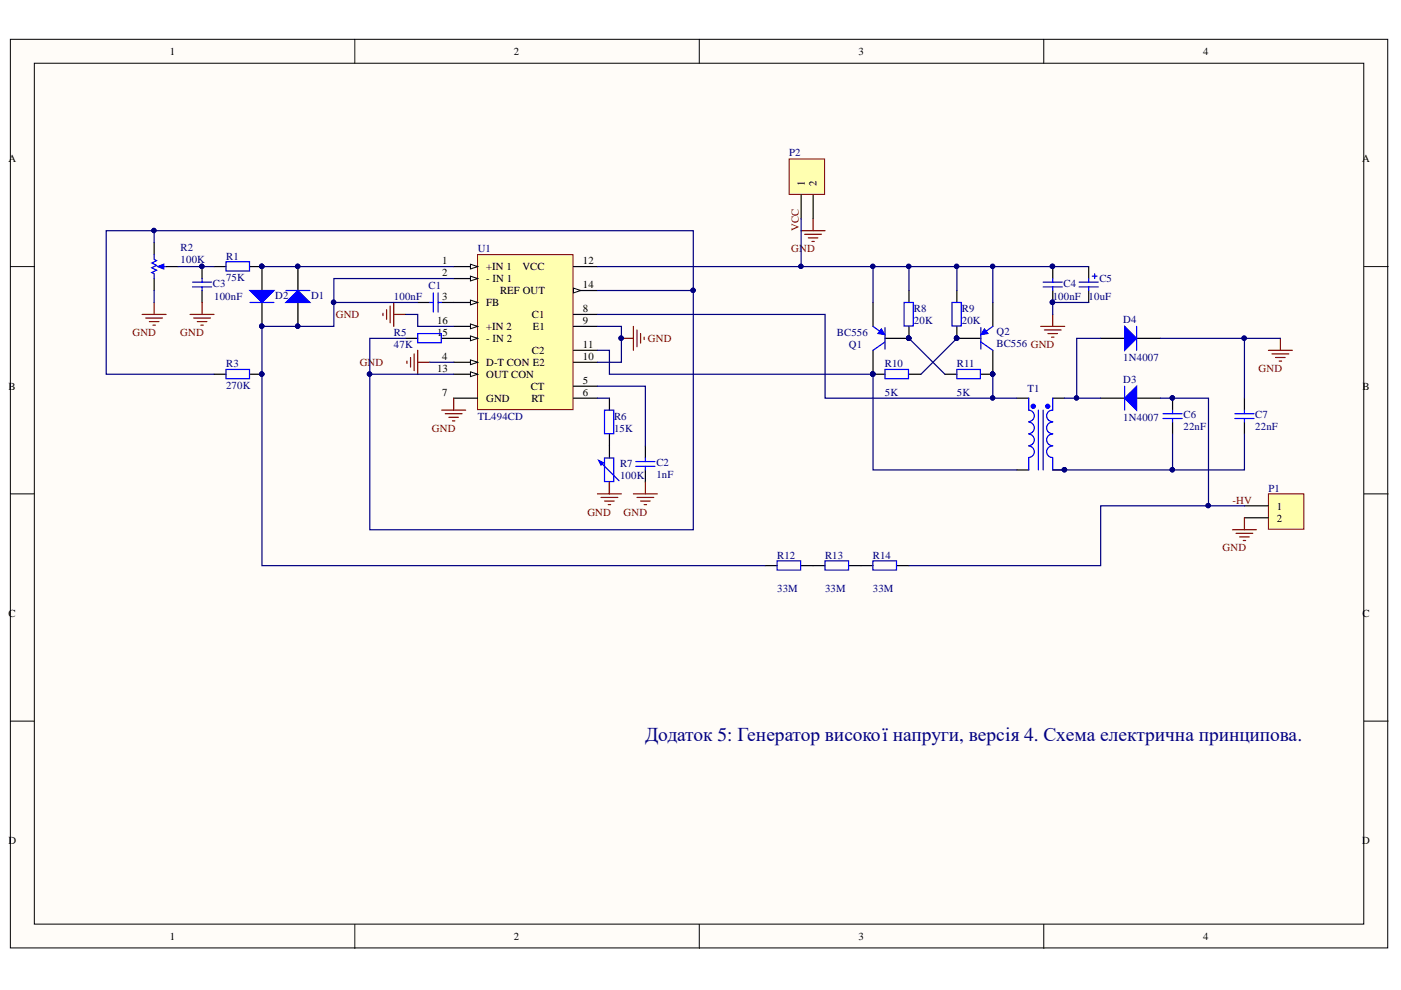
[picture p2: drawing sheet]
<svg xmlns="http://www.w3.org/2000/svg" width="297mm" height="210mm" viewBox="0 0 297 210" stroke-linecap="round" stroke-linejoin="round" font-family="sans-serif">
<g fill="#fffcf8" stroke="#000" stroke-width=".21">
<path d="M2.2 8.3h292v192.7h-292z"/>
<path d="M7.3 13.4h281.8v182.5h-281.8z"/>
</g>
<path d="M75.2 8.3v5.1M148.3 8.3v5.1M221.3 8.3v5.1M2.2 56.5h5.1M289.2 56.5h5.1M2.2 104.7h5.1M289.2 104.7h5.1M2.2 152.9h5.1M289.2 152.9h5.1M75.2 196v5.1M148.3 196v5.1M221.3 196v5.1" fill="none" stroke="#000" stroke-width=".21"/>
<path d="M101.2 54h20.3v32.9h-20.3z" fill="#ffffb0" stroke="#800000" stroke-width=".21"/>
<path d="M121.6 56.5h5.1M96.2 76.8h5.1M121.6 76.8h5.1" fill="none" stroke="#000" stroke-width=".25"/>
<path d="M99.7 76.3l1.6 .5-1.6 .5z" fill="#fffcf8"/>
<path d="M99.7 76.3l1.6 .5-1.6 .5z" fill="none" stroke="#000" stroke-width=".21"/>
<path d="M96.2 79.3h5.1" fill="none" stroke="#000" stroke-width=".25"/>
<path d="M99.7 78.8l1.6 .5-1.6 .6z" fill="#fffcf8"/>
<path d="M99.7 78.8l1.6 .5-1.6 .6z" fill="none" stroke="#000" stroke-width=".21"/>
<path d="M96.2 71.7h5.1M121.6 84.4h5.1" fill="none" stroke="#000" stroke-width=".25"/>
<path d="M99.7 71.2l1.6 .5-1.6 .5z" fill="#fffcf8"/>
<path d="M99.7 71.2l1.6 .5-1.6 .5z" fill="none" stroke="#000" stroke-width=".21"/>
<path d="M96.2 69.2h5.1" fill="none" stroke="#000" stroke-width=".25"/>
<path d="M99.7 68.7l1.6 .5-1.6 .5z" fill="#fffcf8"/>
<path d="M99.7 68.7l1.6 .5-1.6 .5z" fill="none" stroke="#000" stroke-width=".21"/>
<path d="M96.2 56.5h5.1" fill="none" stroke="#000" stroke-width=".25"/>
<path d="M99.7 56l1.6 .5-1.6 .5z" fill="#fffcf8"/>
<path d="M99.7 56l1.6 .5-1.6 .5z" fill="none" stroke="#000" stroke-width=".21"/>
<path d="M96.2 59.1h5.1" fill="none" stroke="#000" stroke-width=".25"/>
<path d="M99.7 58.6l1.6 .5-1.6 .5z" fill="#fffcf8"/>
<path d="M99.7 58.6l1.6 .5-1.6 .5z" fill="none" stroke="#000" stroke-width=".21"/>
<path d="M96.2 64.1h5.1" fill="none" stroke="#000" stroke-width=".25"/>
<path d="M99.7 63.6l1.6 .5-1.6 .5z" fill="#fffcf8"/>
<path d="M99.7 63.6l1.6 .5-1.6 .5z" fill="none" stroke="#000" stroke-width=".21"/>
<path d="M121.6 66.7h5.1M121.6 69.2h5.1M121.6 74.3h5.1M121.6 61.6h5.1M96.2 84.4h5.1" fill="none" stroke="#000" stroke-width=".25"/>
<path d="M121.6 61.1l1.5 .5-1.5 .5z" fill="#fffcf8"/>
<path d="M121.6 61.1l1.5 .5-1.5 .5z" fill="none" stroke="#000" stroke-width=".21"/>
<path d="M63.2 56.5v5.1M63.2 64.1v5.1M121.6 81.9h5.1" fill="none" stroke="#000" stroke-width=".25"/>
<g fill="#000080" stroke="#000080" stroke-width=".21">
<circle cx="63.1" cy="69.2" r=".46"/>
<circle cx="63.1" cy="56.5" r=".46"/>
</g>
<path d="M60.6 64.1l2.6-2.5 2.5 2.5z" fill="#00f"/>
<path d="M60.6 64.1l2.6-2.5 2.5 2.5zM60.6 61.6h5.1" fill="none" stroke="#00f" stroke-width=".25"/>
<g fill="#000080" stroke="#000080" stroke-width=".21">
<circle cx="63.1" cy="69.2" r=".46"/>
<circle cx="63.1" cy="56.5" r=".46"/>
<circle cx="55.5" cy="56.5" r=".46"/>
<circle cx="55.5" cy="69.2" r=".46"/>
</g>
<path d="M55.5 56.5v5.1M55.5 64.1v5.1" fill="none" stroke="#000" stroke-width=".25"/>
<path d="M53 61.6h5.1l-2.6 2.5z" fill="#00f"/>
<g fill="none" stroke="#00f" stroke-width=".25">
<path d="M53 61.6h5.1l-2.6 2.5zM53 64.1h5.1M88.6 70.7h4.9v2h-4.9zM91.1 64.1h.8M91.9 62.1v4.1M92.9 64.1h.7M92.9 62.1v4.1M127.4 98.1l3.8 3.8M128.2 97.1h1.9v5h-1.9zM134.8 98.9h4.1M134.8 97.9h4.1M136.8 97.1v.8"/>
<path d="M136.8 98.9v.7"/>
</g>
<g fill="#000080" stroke="#000080" stroke-width=".21">
<circle cx="55.5" cy="56.5" r=".46"/>
<circle cx="55.5" cy="69.2" r=".46"/>
</g>
<path d="M86 71.7h2.6M88.6 64.1h2.5M93.6 64.1h2.6M93.6 71.7h2.6M129.2 94.6v2.5M136.8 94.6v2.5M136.8 99.6v2.6M129.2 102.2v2.5" fill="none" stroke="#000" stroke-width=".25"/>
<g fill="none" stroke="#800000" stroke-width=".25">
<path d="M81.2 66.4v.5M82 65.7v2M82.7 64.9v3.5M83.5 64.1v5.1M83.5 66.7h2.5M86.3 76.6v.5M87 75.8v2M87.8 75v3.6M88.6 74.3v5M88.6 76.8h2.5M93.6 87h5.1M94.4 87.7h3.6"/>
<path d="M95.2 88.5h2M95.9 89.2h.5M96.2 84.4v2.6M134.3 104.7h5.1M135.1 105.5h3.5M135.8 106.2h2M136.6 107h.5M136.8 102.2v2.5"/>
</g>
<path d="M126.9 97.6l1 .5-.5 .5z" fill="#00f"/>
<path d="M221.2 59.8h4M223.2 59.1v.7M228.8 59.8h4.1M230.8 59.1v.7M231.6 58.6h1M232.1 58v1.1M221.2 60.8h4M223.2 60.8v.8M228.8 60.8h4.1M230.8 60.8v.8M126.9 97.6l1 .5-.5 .5zM128.2 87h1.9v5h-1.9z" fill="none" stroke="#00f" stroke-width=".25"/>
<path d="M223.2 56.5v2.6M230.8 56.5v2.6M223.2 61.6v2.5M230.8 61.6v2.5M129.2 84.4v2.6M129.2 92v2.6" fill="none" stroke="#000" stroke-width=".25"/>
<g fill="none" stroke="#800000" stroke-width=".25">
<path d="M131.8 71.7h2.5M134.3 69.2v5.1M135.1 70v3.5M135.8 70.7v2.1M136.6 71.5v.5M220.7 69.2h5M221.4 70h3.6M222.2 70.7h2M222.9 71.5h.6M223.2 66.7v2.5M126.7 104.7h5.1M127.4 105.5h3.6"/>
<path d="M128.2 106.2h2M129 107h.5M129.2 102.2v2.5"/>
</g>
<g fill="#000080" stroke="#000080" stroke-width=".21">
<circle cx="131.7" cy="71.7" r=".47"/>
<circle cx="223.1" cy="56.5" r=".46"/>
<circle cx="223.1" cy="64.1" r=".47"/>
</g>
<path d="M268.9 104.7h7.5v7.5h-7.5z" fill="#ffffb0" stroke="#800000" stroke-width=".21"/>
<path d="M263.8 107.2h5.1M263.8 109.8h5.1" fill="none" stroke="#000" stroke-width=".25"/>
<path d="M261.3 112.3h5.1M262.1 113.1h3.5M262.8 113.8h2.1M263.6 114.6h.5M263.8 109.8v2.5" fill="none" stroke="#800000" stroke-width=".25"/>
<path d="M167.3 33.7h7.5v7.5h-7.5z" fill="#ffffb0" stroke="#800000" stroke-width=".21"/>
<path d="M32.7 51.5v2.5M32.7 59.1v2.5M42.8 56.5v2.6M45.4 56.5h2.5M53 56.5h2.5M169.9 41.3v5.1M172.4 41.3v5.1M42.8 61.6v2.5M162.2 119.9h2.6M169.9 119.9h5M180 119.9h5.1M190.2 119.9h2.5" fill="none" stroke="#000" stroke-width=".25"/>
<path d="M169.9 48.9h5M170.6 49.7h3.6M171.4 50.4h2M172.1 51.2h.5M172.4 46.4v2.5M40.3 66.7h5.1M41.1 67.4h3.5M41.8 68.2h2.1M42.6 69h.5M42.8 64.1v2.6" fill="none" stroke="#800000" stroke-width=".25"/>
<path d="M34 56.5h1.2M40.8 59.8h4.1M42.8 59.1v.7M47.9 55.5h5v2h-5zM40.8 60.8h4.1M42.8 60.8v.8M164.7 118.9h5.1v2h-5.1zM174.9 118.9h5v2h-5zM185.1 118.9h5v2h-5z" fill="none" stroke="#00f" stroke-width=".25"/>
<g fill="#000080" stroke="#000080" stroke-width=".21">
<circle cx="55.5" cy="56.5" r=".46"/>
<circle cx="42.8" cy="56.5" r=".46"/>
</g>
<path d="M33.4 56.5l1.3-.5v1z" fill="#00f"/>
<path d="M32.7 54v1l.5 .3-1 .5 1 .5-1 .5 1 .5-1 .5 .5 .2v1.1M33.4 56.5l1.3-.5v1zM47.9 78.3h5v2h-5zM185.1 69.2l1.8 1.3M187.6 69.5v4.5M187.6 72.5l-2.5 1.8" fill="none" stroke="#00f" stroke-width=".25"/>
<path d="M35.2 56.5h2.6M45.4 79.3h2.5M53 79.3h2.5M185.1 64.1v5.1M185.1 74.3v5M187.6 71.7h5.1" fill="none" stroke="#000" stroke-width=".25"/>
<path d="M30.1 66.7h5.1M30.9 67.4h3.6M31.7 68.2h2M32.4 69h.5M32.7 64.1v2.6" fill="none" stroke="#800000" stroke-width=".25"/>
<g fill="#000080" stroke="#000080" stroke-width=".21">
<circle cx="55.5" cy="79.3" r=".46"/>
<circle cx="185" cy="79.3" r=".46"/>
<circle cx="192.7" cy="71.7" r=".47"/>
</g>
<path d="M186.9 69.7l.7 1.3-1.5-.3z" fill="#00f"/>
<path d="M186.9 69.7l.7 1.3-1.5-.3z" fill="none" stroke="#00f" stroke-width=".21"/>
<g fill="#000080" stroke="#000080" stroke-width=".21">
<circle cx="185" cy="79.3" r=".46"/>
<circle cx="192.7" cy="71.7" r=".47"/>
<circle cx="210.4" cy="79.3" r=".46"/>
<circle cx="202.8" cy="71.7" r=".47"/>
</g>
<path d="M202.9 71.7h5.1M210.5 64.1v5.1M210.5 74.3v5" fill="none" stroke="#000" stroke-width=".25"/>
<path d="M208 69.5v4.5M208 72.5l2.5 1.8M210.5 69.2l-1.8 1.3" fill="none" stroke="#00f" stroke-width=".25"/>
<path d="M208.7 69.7l.8 1-1.5 .3z" fill="#00f"/>
<path d="M208.7 69.7l.8 1-1.5 .3z" fill="none" stroke="#00f" stroke-width=".21"/>
<g fill="#000080" stroke="#000080" stroke-width=".21">
<circle cx="210.4" cy="79.3" r=".46"/>
<circle cx="202.8" cy="71.7" r=".47"/>
<circle cx="192.7" cy="71.7" r=".47"/>
<circle cx="185" cy="79.3" r=".46"/>
<circle cx="225.7" cy="99.6" r=".46"/>
</g>
<g fill="none" stroke="#000" stroke-width=".25">
<path d="M185.1 79.3h2.5M192.7 61.6v2.5M192.7 69.2v2.5M192.7 79.3h2.6M200.3 79.3h2.6M202.9 61.6v2.5M202.9 69.2v2.5M208 79.3h2.5M215.6 84.4h2.5M215.6 99.6h2.5M223.2 84.4h2.5M223.2 99.6h2.5"/>
<path d="M233.4 84.4h5M241 84.4h5.1"/>
</g>
<g fill="none" stroke="#00f" stroke-width=".25">
<path d="M187.6 78.3h5v2h-5zM191.7 64.1h1.9v5h-1.9zM201.8 64.1h2v5h-2zM202.9 78.3h5v2h-5zM218.1 89.5a1.23 1.23 0 0 1 1.2 1.2 1.23 1.23 0 0 1-1.2 1.3M218.1 92a1.23 1.23 0 0 1 1.2 1.3 1.23 1.23 0 0 1-1.2 1.2M218.1 94.6a1.22 1.22 0 0 1 1.2 1.2 1.22 1.22 0 0 1-1.2 1.2M218.1 84.4v2.6a1.22 1.22 0 0 1 1.2 1.2 1.22 1.22 0 0 1-1.2 1.2M218.1 97.1v2.5M220.2 87v12.6M221.2 87v12.6M223.2 89.5a1.23 1.23 0 0 0-1.3 1.2 1.23 1.23 0 0 0 1.3 1.3"/>
<path d="M223.2 92a1.23 1.23 0 0 0-1.3 1.3 1.23 1.23 0 0 0 1.3 1.2M223.2 94.6a1.22 1.22 0 0 0-1.3 1.2 1.22 1.22 0 0 0 1.3 1.2M223.2 84.4v2.6a1.22 1.22 0 0 0-1.3 1.2 1.22 1.22 0 0 0 1.3 1.2M223.2 97.1v2.5"/>
</g>
<g fill="#00f" stroke="#00f" stroke-width=".21">
<circle cx="219.1" cy="86.1" r=".46"/>
<circle cx="222.1" cy="86.1" r=".46"/>
</g>
<path d="M238.4 84.4l2.6-2.5v5.1z" fill="#00f"/>
<path d="M238.4 84.4l2.6-2.5v5.1zM238.4 81.9v5.1" fill="none" stroke="#00f" stroke-width=".25"/>
<path d="M233.4 71.7h5M241 71.7h5.1" fill="none" stroke="#000" stroke-width=".25"/>
<path d="M238.4 69.2l2.6 2.5-2.6 2.6z" fill="#00f"/>
<path d="M238.4 69.2l2.6 2.5-2.6 2.6zM241 69.2v5.1M246.6 87.7h4M246.6 88.7h4M248.6 87v.7M248.6 88.7v.8M261.8 87.7h4.1M261.8 88.7h4.1M263.8 87v.7M263.8 88.7v.8" fill="none" stroke="#00f" stroke-width=".25"/>
<path d="M248.6 84.4v2.6M248.6 89.5v2.5M263.8 84.4v2.6M263.8 89.5v2.5" fill="none" stroke="#000" stroke-width=".25"/>
<g fill="#000080" stroke="#000080" stroke-width=".21">
<circle cx="248.6" cy="84.4" r=".46"/>
<circle cx="63.1" cy="56.5" r=".46"/>
<circle cx="55.5" cy="56.5" r=".46"/>
<circle cx="70.7" cy="64.1" r=".47"/>
<circle cx="78.3" cy="79.3" r=".47"/>
<circle cx="146.9" cy="61.6" r=".46"/>
<circle cx="131.7" cy="71.7" r=".47"/>
<circle cx="223.1" cy="64.1" r=".47"/>
<circle cx="42.8" cy="56.5" r=".46"/>
<circle cx="32.6" cy="48.9" r=".46"/>
<circle cx="63.1" cy="69.2" r=".46"/>
<circle cx="55.5" cy="69.2" r=".46"/>
<circle cx="55.5" cy="79.3" r=".46"/>
<circle cx="169.8" cy="56.5" r=".46"/>
<circle cx="256.2" cy="107.2" r=".46"/>
<circle cx="185" cy="79.3" r=".46"/>
<circle cx="202.8" cy="71.7" r=".47"/>
<circle cx="192.7" cy="71.7" r=".47"/>
<circle cx="210.4" cy="84.4" r=".46"/>
<circle cx="210.4" cy="79.3" r=".46"/>
<circle cx="185" cy="56.5" r=".46"/>
<circle cx="192.7" cy="56.5" r=".46"/>
<circle cx="202.8" cy="56.5" r=".46"/>
<circle cx="210.4" cy="56.5" r=".46"/>
<circle cx="228.2" cy="84.4" r=".46"/>
<circle cx="248.6" cy="99.6" r=".46"/>
<circle cx="263.8" cy="71.7" r=".47"/>
<circle cx="225.7" cy="99.6" r=".46"/>
<circle cx="223.1" cy="56.5" r=".46"/>
</g>
<path d="M268.9 74.3h5.1M269.7 75h3.5M270.4 75.8h2.1M271.2 76.6h.5M271.5 71.7v2.6" fill="none" stroke="#800000" stroke-width=".25"/>
<g fill="none" stroke="#000080" stroke-width=".25">
<path d="M32.7 51.5v-2.6h114.3v12.7M32.7 48.9h-10.2v30.4h22.9M37.8 56.5h7.6M55.5 56.5h40.7M96.2 59.1h-25.4v10.1h-15.3v50.7h106.7M169.9 46.4v10.1h-43.2M169.9 56.5h40.6v7.6M185.1 56.5v7.6M192.7 56.5v5.1M202.9 56.5v5.1M210.5 56.5h20.3M32.7 61.6v2.5"/>
<path d="M70.8 64.1h17.8M86 66.7h2.6v2.5h7.6M86 71.7h-7.6v7.6M91.1 76.8h5.1M126.7 61.6h20.3v50.7h-68.6v-33h17.8M126.7 69.2h5.1v7.6h-5.1M126.7 74.3h2.5v5h55.9v20.3h30.5M126.7 66.7h48.2v17.7h35.6v-5.1M192.7 71.7l7.6 7.6M202.9 71.7l-7.6 7.6M230.8 64.1h-7.6v2.6M233.4 71.7h-5.1v12.7"/>
<path d="M246.1 71.7h17.7v12.7M263.8 71.7h7.7M126.7 81.9h10.1v12.7M126.7 84.4h2.5M210.5 84.4h5.1M223.2 99.6h25.4M225.7 84.4h7.7M246.1 84.4h10.1v22.8M248.6 92v7.6M263.8 92v7.6h-15.2M263.8 107.2h-30.4v12.7h-40.7"/>
</g>
<text font-size="4.1" fill="#000080" x="136.8" y="157.1">Додаток 5: Генератор високої напруги, версія 4. Схема електрична принципова.</text>
<g font-size="2.3">
<text x="36" y="11.6">1</text>
<text x="109" y="11.6">2</text>
<text x="182" y="11.6">3</text>
<text x="255.1" y="11.6">4</text>
<text x="1.8" y="34.4">A</text>
<text x="288.8" y="34.4">A</text>
<text x="170.6" y="39.5" transform="rotate(-90 170.6 39.5)">1</text>
<text x="173.1" y="39.5" transform="rotate(-90 173.1 39.5)">2</text>
<text x="93.8" y="56.1">1</text>
<text x="93.8" y="58.6">2</text>
<text x="103.1" y="57.3">+IN 1</text>
<text x="103.1" y="59.9">- IN 1</text>
<text x="110.8" y="57.3">VCC</text>
<text x="123.6" y="56.1">12</text>
<text x="93.8" y="63.6">3</text>
<text x="103.1" y="64.9">FB</text>
<text x="106" y="62.4">REF OUT</text>
<text x="123.6" y="61.1">14</text>
<text x="92.7" y="71.2">15</text>
<text x="92.7" y="68.7">16</text>
<text x="103.1" y="70">+IN 2</text>
<text x="112.8" y="67.4">C1</text>
<text x="112.9" y="70">E1</text>
<text x="123.6" y="66.2">8</text>
<text x="123.6" y="68.7">9</text>
<text x="93.8" y="76.3">4</text>
<text x="103.1" y="77.6">D-T CON E2</text>
<text x="103.1" y="72.5">- IN 2</text>
<text x="112.8" y="75">C2</text>
<text x="123.6" y="76.3">10</text>
<text x="123.6" y="73.8">11</text>
<text x="1.8" y="82.6">B</text>
<text x="92.7" y="78.8">13</text>
<text x="93.8" y="83.9">7</text>
<text x="103.1" y="80.1">OUT CON</text>
<text x="112.5" y="82.6">CT</text>
<text x="123.6" y="83.9">6</text>
<text x="123.6" y="81.4">5</text>
<text x="288.9" y="82.6">B</text>
<text x="103.1" y="85.2">GND</text>
<text x="112.7" y="85.2">RT</text>
<text x="270.7" y="108.1">1</text>
<text x="270.7" y="110.6">2</text>
<text x="1.8" y="130.8">C</text>
<text x="288.9" y="130.8">C</text>
<text x="1.8" y="179.1">D</text>
<text x="288.8" y="179.1">D</text>
<text x="36" y="199.3">1</text>
<text x="109" y="199.3">2</text>
<text x="182" y="199.3">3</text>
<text x="255.1" y="199.3">4</text>
</g>
<g font-size="2.3" fill="#000080">
<text x="167.3" y="33.2">P2</text>
<text x="38.3" y="53.3">R2</text>
<text x="101.3" y="53.5">U1</text>
<text x="38.3" y="55.8">100K</text>
<text x="47.9" y="59.6">75K</text>
<text x="47.9" y="55">R1</text>
<text x="233.1" y="59.9">C5</text>
<text x="45.1" y="60.9">C3</text>
<text x="45.4" y="63.6">100nF</text>
<text x="58.3" y="63.4">D2</text>
<text x="65.9" y="63.4">D1</text>
<text x="83.5" y="63.6">100nF</text>
<text x="90.9" y="61.4">C1</text>
<text x="223.2" y="63.6">100nF</text>
<text x="225.5" y="60.9">C4</text>
<text x="230.8" y="63.6">10uF</text>
<text x="83.5" y="71.2">R5</text>
<text x="177.5" y="71.2">BC556</text>
<text x="193.8" y="68.7">20K</text>
<text x="193.8" y="66.2">R8</text>
<text x="203.9" y="68.7">20K</text>
<text x="203.9" y="66.2">R9</text>
<text x="211.3" y="71">Q2</text>
<text x="238.2" y="68.5">D4</text>
<text x="47.9" y="77.8">R3</text>
<text x="83.5" y="73.8">47K</text>
<text x="180" y="73.8">Q1</text>
<text x="187.6" y="77.8">R10</text>
<text x="202.9" y="77.8">R11</text>
<text x="211.3" y="73.5">BC556 GND</text>
<text x="238.2" y="76.6">1N4007</text>
<text x="47.9" y="82.4">270K</text>
<text x="187.6" y="83.9">5K</text>
<text x="202.9" y="83.9">5K</text>
<text x="217.9" y="83.2">T1</text>
<text x="238.2" y="81.1">D3</text>
<text x="101.3" y="89">TL494CD</text>
<text x="130.2" y="89">R6</text>
<text x="238.2" y="89.2">1N4007</text>
<text x="250.9" y="88.7">C6</text>
<text x="266.1" y="88.7">C7</text>
<text x="130.2" y="91.5">15K</text>
<text x="250.9" y="91.3">22nF</text>
<text x="266.1" y="91.3">22nF</text>
<text x="131.5" y="101.6">100K</text>
<text x="131.5" y="99.1">R7</text>
<text x="139.2" y="101.4">1nF</text>
<text x="139.2" y="98.9">C2</text>
<text x="268.9" y="104.3">P1</text>
<text x="164.8" y="118.4">R12</text>
<text x="174.9" y="118.4">R13</text>
<text x="185.1" y="118.4">R14</text>
<text x="164.8" y="125.5">33M</text>
<text x="174.9" y="125.5">33M</text>
<text x="185.1" y="125.5">33M</text>
</g>
<g font-size="2.3" fill="#800000">
<text x="167.7" y="53.5">GND</text>
<text x="169.3" y="48.9" transform="rotate(-90 169.3 48.9)">VCC</text>
<text x="28.1" y="71.2">GND</text>
<text x="38.2" y="71.2">GND</text>
<text x="71.2" y="67.4">GND</text>
<text x="76.3" y="77.6">GND</text>
<text x="137.4" y="72.5">GND</text>
<text x="266.8" y="78.8">GND</text>
<text x="91.6" y="91.5">GND</text>
<text x="261.3" y="106.8">-HV</text>
<text x="124.5" y="109.3">GND</text>
<text x="132.2" y="109.3">GND</text>
<text x="259.2" y="116.9">GND</text>
</g>
</svg>
